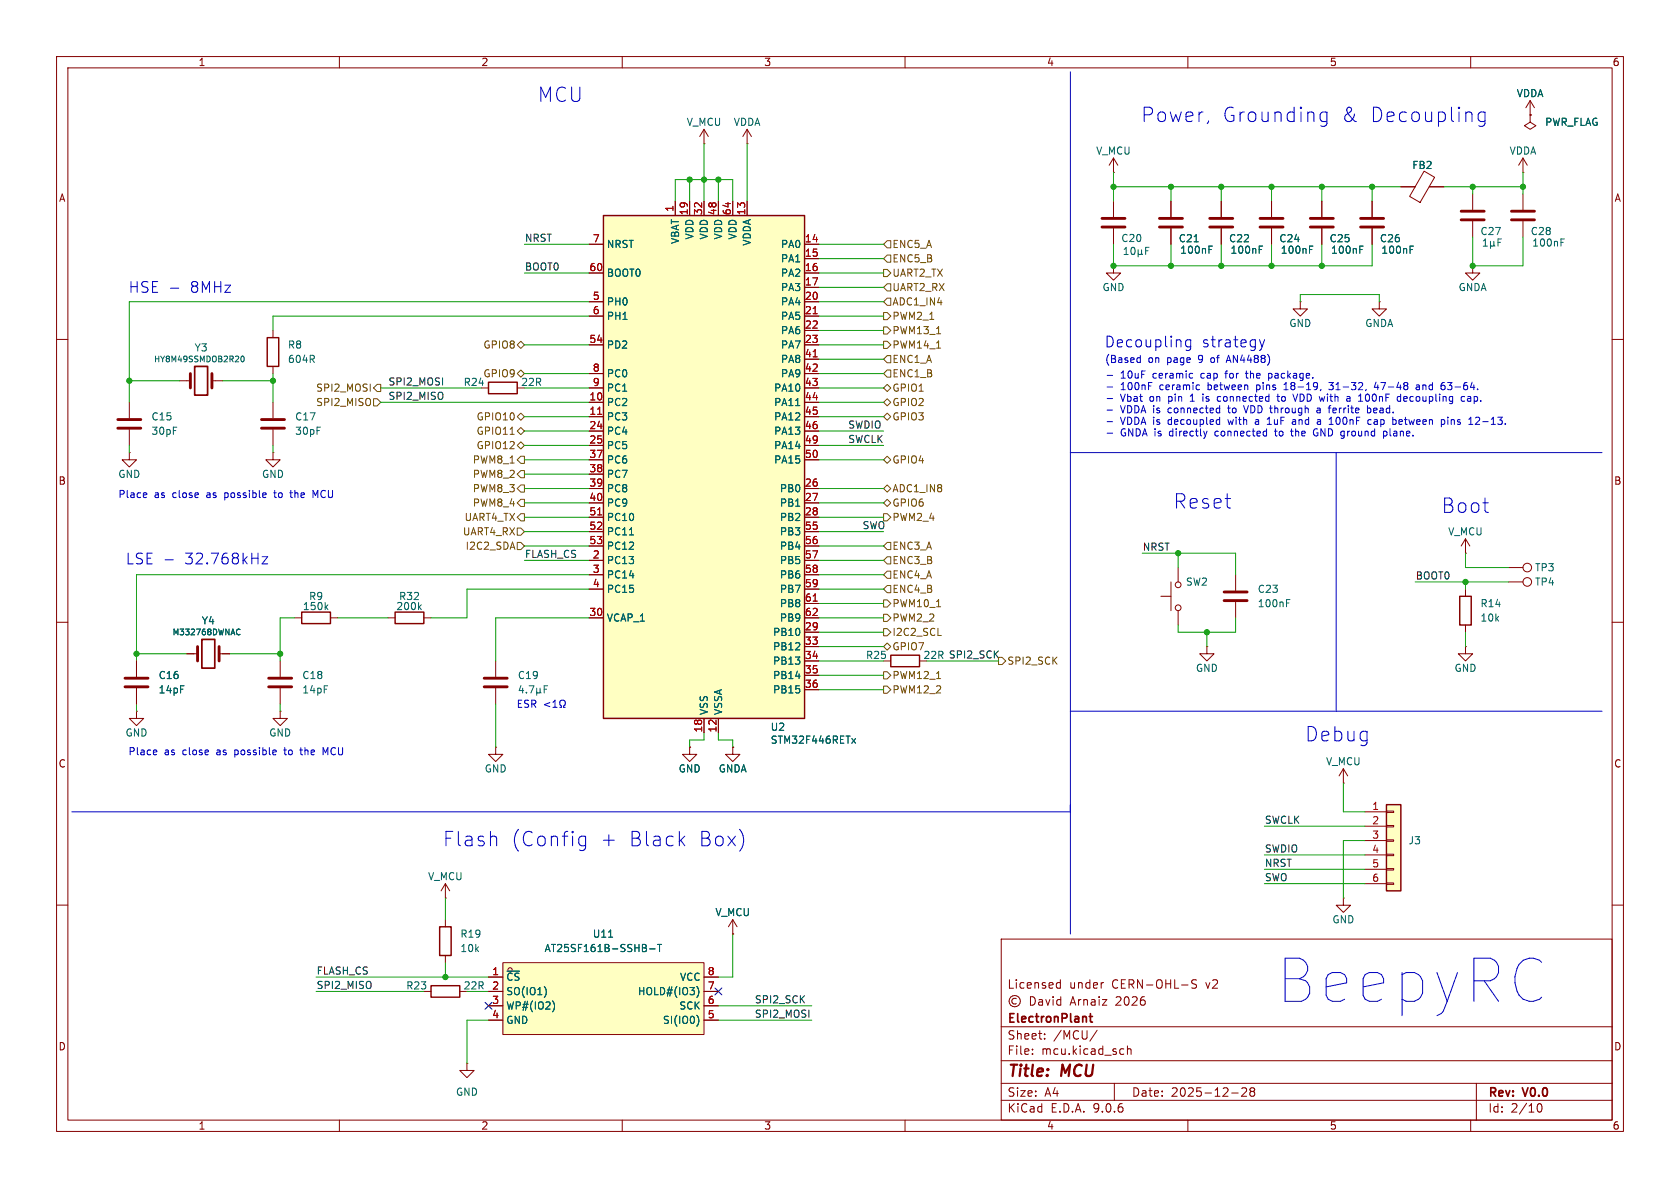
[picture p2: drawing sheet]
<svg xmlns="http://www.w3.org/2000/svg" width="297mm" height="210mm" viewBox="0 0 297 210" stroke-linecap="round" stroke-linejoin="round" font-family="sans-serif">
<g fill="none" stroke="#840000" stroke-width=".18">
<path d="M10 10h277v190h-277zM12 12h273v186h-273zM60 10v2M110 10v2M160 10v2M210 10v2M260 10v2M270.5 20.3v1.3l1 .6-1 .7-1-.7 1-.6M270.5 20.3h.1M10 60h2M285 60h2M10 110h2"/>
<path d="M24.1 116.8v2.8M33 115.6h1.9M38.7 115.6h1.9M49.5 116.8v2.8M205.2 105.4h1.8M207 102.9v5.1M208.3 100.3v2.6M208.3 108v2.5M213.4 114.3v1.3h1.2l-1.2 1.2-1.3-1.2h1.3M213.4 114.3h.1M218.4 101.6v2.8M218.4 106.4v2.8"/>
<path d="M259.1 104.1v1.3M259.1 110.5v1.3M285 110h2M24.1 125.7v1.3h1.3l-1.3 1.3-1.2-1.3h1.2M24.1 125.7h.1M24.1 121.7v2.8M49.5 121.7v2.8M10 160h2M177 166h108v32h-108zM179.7 176.6a.52 .52 0 0 0-.8 .4 .52 .52 0 0 0 .8 .4M182.2 176.2a.76 .76 0 0 1 .8 .7 .76 .76 0 0 1-.8 .8zM183.7 176.8h.5l.1 .9"/>
<path d="M184.3 177.1h-.5a.29 .29 0 0 0-.2 .3 .29 .29 0 0 0 .2 .3l.5-.1M184.9 176.7l.3 1 .4-1M186.2 176.2v.1M186.2 176.7v1M186.9 174.6h.6M186.9 173.8h.6M187.5 173.2v1.5M187.5 176.8l-.4-.1-.3 .3v.4l.2 .2h.5M187.5 176.2v1.5M195 173.7h.1M211.5 173.3l-.5-.1-.3 .1v.5l.7 .3 .1 .3-.3 .3-.5-.1M285 160h2"/>
<path d="M60 198v2M110 198v2M160 198v2M177 194.5h108M177 191.5h108M177 187.5h108M177 181.5h108M182.5 186.3v.1M182.5 185.5v.1M184.7 183.6v.1M184.7 182.8v.1M194 182.1l-1.3 2"/>
<path d="M197 191.5v3M198.2 185.4l.5 .1M198.7 186.3l-.5 .1M199.3 185.5l.2-.1 .4 .1 .1 .9M199.3 184.9v1.5M210 198v2M217.7 193.2h1.2M219.5 192.4l.6-.1 .2 .1 .1 .3-.9 1.1h.9M221.2 192.9l-.2-.2 .2-.4 .5 .1 .1 .2-.3 .3M221.2 192.9l-.2 .3v.5l.2 .1 .5-.1 .1-.2-.1-.4-.2-.2M221.2 192.9h.3M260 198v2"/>
<path d="M261 191.5v6.5M271.7 195.7l.2-.5 .2-.1a.81 .81 0 0 1 .6 .6 .81 .81 0 0 1-.3 .8h-.4l-.3-.5"/>
<circle cx="208.3" cy="107.4" r=".51"/>
<circle cx="208.3" cy="103.4" r=".51"/>
<circle cx="179.4" cy="177" r="1"/>
</g>
<path d="M35.7 113h2.3v5.1h-2.3zM192.6 179.7h.5M192.8 179.2v1.3l.3 .2" fill="none" stroke="#840000" stroke-width=".3"/>
<path d="M258.1 105.4h2v5.1h-2z" fill="none" stroke="#840000" stroke-width=".25"/>
<path d="M22.1 119.9h4.1M34.9 114.3v2.5M38.7 114.3v2.5M47.5 119.9h4.1M216.4 104.6h4.1M216.4 106.2h4.1M22.1 121.4h4.1M47.5 121.4h4.1" fill="none" stroke="#840000" stroke-width=".51"/>
<path d="M42 111.3h.4M42.4 112.1l-.4 .1M227.4 106.6h.5M227.4 106h.6" fill="none" stroke="#006464" stroke-width=".18"/>
<path d="M245.1 142.2h2.5v15.3h-2.5z" fill="#ffffc2"/>
<path d="M245.1 142.2h2.5v15.3h-2.5zM76.2 174.2h5.1v2.1h-5.1zM77.7 163.8h2.1v5.1h-2.1z" fill="none" stroke="#840000" stroke-width=".25"/>
<g fill="none" stroke="#840000" stroke-width=".18">
<path d="M124.5 25.4h.1M124.5 22.9l-.8 1.2M124.5 22.9l.7 1.2M124.5 22.9v2.5M259.1 114.3v1.3h1.2l-1.2 1.2-1.3-1.2h1.3M259.1 114.3h.1M266.7 102.9h2.5M266.7 100.3h2.5M237.5 138.4h.1M237.5 135.9l-.8 1.3M237.5 135.9l.8 1.3M237.5 135.9v2.5"/>
<path d="M78.7 158.8h.1M78.7 156.2l-.7 1.3M78.7 156.2l.8 1.3M78.7 156.2v2.6M241.3 143.5h3.8M241.3 146.1h3.8M241.3 148.6h3.8M241.3 151.1h3.8M241.3 153.7h3.8M241.3 156.2h3.8M245.1 143.4h1.3v.2h-1.3zM245.1 145.9h1.3v.3h-1.3z"/>
<path d="M245.1 148.5h1.3v.2h-1.3zM245.1 151h1.3v.3h-1.3zM245.1 153.5h1.3v.3h-1.3zM245.1 156.1h1.3v.2h-1.3zM74.9 175.3h1.3M78.7 162.6v1.2M78.7 168.9v1.3M81.3 175.3h1.2M82.5 188v1.2h1.3l-1.3 1.3-1.2-1.3h1.2M82.5 188h.1"/>
<circle cx="270" cy="100.3" r=".76"/>
<circle cx="270" cy="102.9" r=".76"/>
</g>
<path d="M88.9 170.2h35.6v12.7h-35.6z" fill="#ffffc2"/>
<g fill="none" stroke="#840000" stroke-width=".18">
<path d="M270.5 17.8l-.8 1.3M270.5 17.8l.8 1.3M270.5 17.8v2.5M132.1 25.4h.1M132.1 22.9l-.8 1.2M132.1 22.9l.7 1.2M132.1 22.9v2.5M270.5 20.3h.1M52.1 109.2h1.2M58.4 109.2h1.3M68.6 109.2h1.2M74.9 109.2h1.3"/>
<path d="M87.6 116.8v2.8M156.2 116.8h1.3M162.6 116.8h1.2M87.6 132.1v1.3h1.3l-1.3 1.2-1.2-1.2h1.2M87.6 132.1h.1M87.6 121.7v2.8M121.9 132.1v1.3h1.3l-1.3 1.2-1.3-1.2h1.3M121.9 132.1h.1M129.5 132.1v1.3h1.3l-1.3 1.2-1.2-1.2h1.2M129.5 132.1h.1M237.5 158.8v1.2h1.3l-1.3 1.3-1.3-1.3h1.3M237.5 158.8h.1"/>
<path d="M86.4 172.7h2.5M86.4 175.3h2.5M86.4 177.8h2.5M88.9 170.2h35.6v12.7h-35.6zM124.5 172.7h2.5M124.5 175.3h2.5M124.5 177.8h2.5M129.5 165.1h.1M129.5 162.6l-.7 1.2M129.5 162.6l.8 1.2M129.5 162.6v2.5M86.4 180.3h2.5"/>
<path d="M124.5 180.3h2.5"/>
<circle cx="90.2" cy="171.5" r=".38"/>
</g>
<g fill="none" stroke="#006464" stroke-width=".18">
<path d="M57.6 107.3l.4 .5M58 106.9l-.5 .5M74.1 107.3l.4 .5M74.5 106.9l-.5 .5M92.1 121.2l-.3 .9h.8M92.4 121.7v.8M93.1 122.4v.1M93.5 121.2h.9l-.6 1.3M94.9 121.7v1.2M94.9 122.3l.2 .2h.2l.2-.2M95.5 122.3l.2 .2M95.5 121.7v.6"/>
<path d="M96.2 121.8h.4M96.8 121.2h-.6v1.3M96.5 174.8l.1 .4-.1 .8M97.7 177a1.49 1.49 0 0 1 0 1.8M107.6 165.7h.7M114.8 167.7h1M116.2 166.9h.8M116.6 166.9v1.3M123.2 174.4a1.46 1.46 0 0 1 0 1.9M123.2 179.5a1.49 1.49 0 0 1 0 1.8"/>
</g>
<path d="M53.3 108.2h5.1v2h-5.1zM69.8 108.2h5.1v2h-5.1zM157.5 115.8h5.1v2.1h-5.1z" fill="none" stroke="#840000" stroke-width=".25"/>
<path d="M85.6 119.9h4.1M85.6 121.4h4.1" fill="none" stroke="#840000" stroke-width=".51"/>
<path d="M106.7 38.1h35.5v88.9h-35.5z" fill="#ffffc2"/>
<path d="M106.7 38.1h35.5v88.9h-35.5zM47.2 59.7h2.1v5.1h-2.1zM86.4 67.6h5v2h-5z" fill="none" stroke="#840000" stroke-width=".25"/>
<g fill="none" stroke="#840000" stroke-width=".18">
<path d="M119.4 35.6v2.5M121.9 35.6v2.5M124.5 35.6v2.5M127 35.6v2.5M129.5 35.6v2.5M132.1 35.6v2.5M196.8 30.5h.1M196.8 27.9v2.6M196.8 35.6v2.8M196.8 27.9l-.7 1.3M196.8 27.9l.8 1.3M207 35.6v2.8"/>
<path d="M215.9 35.6v2.8M224.8 35.6v2.8M233.7 35.6v2.8M242.6 35.6v2.8M247.6 33h2.6M251.8 30.3l1.8 1-2.5 4.5-1.9-1.1zM252.7 33h2.6M260.3 34.3v2.8M260.3 39.1v2.8M269.2 30.5h.1M269.2 27.9v2.6M269.2 34.3v2.8"/>
<path d="M269.2 39.1v2.8M269.2 27.9l-.7 1.3M269.2 27.9l.8 1.3M270.5 20.3h.1M48.3 58.4v1.3M104.1 43.2h2.6M104.1 48.3h2.6M104.1 53.3h2.6M104.1 55.9h2.6M142.2 43.2h2.6M142.2 48.3h2.6M142.2 53.3h2.6"/>
<path d="M142.2 55.9h2.6M142.2 45.7h2.6M142.2 50.8h2.6M142.2 58.4h2.6M196.8 47v1.3h1.3l-1.3 1.2-1.2-1.2h1.2M196.8 47h.1M196.8 40.4v2.8M207 40.4v2.8M215.9 40.4v2.8M224.8 40.4v2.8M229.9 53.3v1.3h1.2l-1.2 1.3-1.3-1.3h1.3M229.9 53.3h.1"/>
<path d="M233.7 40.4v2.8M242.6 40.4v2.8M243.8 53.3v1.3h1.3l-1.3 1.3-1.2-1.3h1.2M243.8 53.3h.1M260.3 47v1.3h1.3l-1.3 1.2-1.2-1.2h1.2M260.3 47h.1M22.9 71.1v2.8M22.9 75.9v2.8M31.7 67.3h2M37.5 67.3h1.9M48.3 64.8v1.2M48.3 71.1v2.8"/>
<path d="M48.3 75.9v2.8M85.1 68.6h1.3M91.4 68.6h1.3M104.1 61h2.6M104.1 66h2.6M104.1 68.6h2.6M104.1 71.1h2.6M104.1 73.7h2.6M104.1 76.2h2.6M104.1 78.7h2.6M142.2 61h2.6M142.2 66h2.6"/>
<path d="M142.2 68.6h2.6M142.2 71.1h2.6M142.2 73.7h2.6M142.2 76.2h2.6M142.2 78.7h2.6M142.2 63.5h2.6M22.9 80v1.3h1.2l-1.2 1.3-1.3-1.3h1.3M22.9 80h.1M48.3 80v1.3h1.2l-1.2 1.3-1.3-1.3h1.3M48.3 80h.1M104.1 81.3h2.6M104.1 83.8h2.6"/>
<path d="M104.1 86.4h2.6M104.1 88.9h2.6M104.1 91.4h2.6M104.1 94h2.6M104.1 96.5h2.6M104.1 99.1h2.6M142.2 81.3h2.6M142.2 86.4h2.6M142.2 88.9h2.6M142.2 91.4h2.6M142.2 94h2.6M142.2 96.5h2.6"/>
<path d="M142.2 99.1h2.6M259.1 97.8h.1M259.1 95.3l-.8 1.2M259.1 95.3l.7 1.2M259.1 95.3v2.5M24.1 116.8v2.8M33 115.6h1.3M39.4 115.6h1.2M104.1 101.6h2.6M104.1 104.1h2.6M104.1 109.2h2.6M142.2 101.6h2.6"/>
<path d="M142.2 104.1h2.6M142.2 109.2h2.6M142.2 106.7h2.6M142.2 111.8h2.6M142.2 114.3h2.6M142.2 116.8h2.6M142.2 119.4h2.6M24.1 121.7v2.8M49.5 125.7v1.3h1.3l-1.3 1.3-1.2-1.3h1.2M49.5 125.7h.1M121.9 132.1h.1M124.5 127v2.5"/>
<path d="M127 127v2.5M129.5 132.1h.1M142.2 121.9h2.6M86.4 172.7h2.5M86.4 175.3h2.5M86.4 177.8h2.5M124.5 172.7h2.5M124.5 175.3h2.5M124.5 177.8h2.5M129.5 165.1h.1M86.4 180.3h2.5M124.5 180.3h2.5"/>
</g>
<path d="M143.8 55.5h.7M105.7 73.2h.7M143.8 63.1h.7M105.7 91h.7M143.8 106.3h.7" fill="none" stroke="#a90000" stroke-width=".18"/>
<g fill="none" stroke="#006464" stroke-width=".18">
<path d="M198.7 45h.8M198.7 44.1l.4-.4v1.3M200.1 43.8l.1-.1a.68 .68 0 0 1 .5 .7 .68 .68 0 0 1-.5 .6l-.1-.1-.2-.4zM201.2 44.8l.2 .2h.2l.2-.2M201.2 44.1v1.3M201.8 44.8l.2 .2M201.8 44.1v.7M202.5 44.3h.5M203.1 43.7h-.6v1.3M211.1 42.7h.7M213.7 43.5h.6M213.7 44.1h.4"/>
<path d="M222.6 43.5h.6M222.6 44.1h.4M231.5 43.5h.6M231.5 44.1h.4M240.4 43.5h.6M240.4 44.1h.4M249.3 43.5h.6M249.3 44.1h.4M262.2 43.5h.8M262.2 42.6l.4-.4v1.3M263.5 43.3l.2 .2h.2l.2-.2M263.5 42.7v1.2"/>
<path d="M264.1 43.3l.2 .2M264.1 42.7v.6M264.8 42.8h.5M264.8 42.2v1.3M276 42.8h.4M276 42.2h.6M42.7 63l.1-.1a.54 .54 0 0 1 .4 .6 .54 .54 0 0 1-.4 .5l-.2-.4zM140.7 71.7h.7M111.3 94.6h.7M42 111.3h.4M42.4 112.1l-.4 .1M150.6 130.5l.7 .9"/>
<path d="M151.3 130.5l-.7 .9M96.5 174.8l.1 .4-.1 .8M97.7 177a1.49 1.49 0 0 1 0 1.8M107.6 165.7h.7M114.8 167.7h1M116.2 166.9h.8M116.6 166.9v1.3M123.2 174.4a1.46 1.46 0 0 1 0 1.9M123.2 179.5a1.49 1.49 0 0 1 0 1.8"/>
</g>
<g fill="none" stroke="#840000" stroke-width=".51">
<path d="M194.8 38.6h4.1M205 38.6h4M213.9 38.6h4M222.8 38.6h4M231.6 38.6h4.1M240.5 38.6h4.1M258.3 37.3h4.1M258.3 38.9h4.1M267.2 37.3h4.1M267.2 38.9h4.1M194.8 40.1h4.1M205 40.1h4"/>
<path d="M213.9 40.1h4M222.8 40.1h4M231.6 40.1h4.1M240.5 40.1h4.1M20.8 74.2h4.1M20.8 75.7h4.1M33.7 66v2.6M37.5 66v2.6M46.2 74.2h4.1M46.2 75.7h4.1"/>
</g>
<path d="M34.4 64.8h2.3v5.1h-2.3z" fill="none" stroke="#840000" stroke-width=".3"/>
<g fill="none" stroke="#725600" stroke-width=".18">
<path d="M156.2 55.2h.6l.7 .7-.7 .6h-.6zM156.2 57.8h.6l.7 .6-.7 .7h-.6zM156.2 47.6h.6l.7 .7-.7 .6h-.6zM156.8 50.2h.7v1.2h-.7l-.6-.6zM156.8 52.7h.7v1.3h-.7l-.6-.7zM156.8 42.5h.7v1.3h-.7l-.6-.6zM156.8 45.1h.7v1.3h-.7l-.6-.7zM165.6 59h.7M66 70.5h.7l.6 .6-.6 .7h-.7zM66.7 67.9h.6v1.3h-.6l-.7-.6zM90.2 76.8h.7M91.4 66l.7-.6 .6 .6-.6 .7z"/>
<path d="M91.4 73.7l.7-.7 .6 .7-.6 .6zM91.4 76.2l.7-.6 .6 .6-.6 .6zM91.4 78.7l.7-.6 .6 .6-.6 .7zM91.4 61l.7-.7 .6 .7-.6 .6zM156.2 68.6l.6-.7 .7 .7-.7 .6zM156.2 60.3h.6l.7 .7-.7 .6h-.6zM156.2 71.1l.6-.6 .7 .6-.7 .7zM156.2 73.7l.6-.7 .7 .7-.7 .6zM156.8 65.4h.7v1.3h-.7l-.6-.7zM156.8 62.9h.7v1.2h-.7l-.6-.6zM165.6 61.5h.7M91.4 93.3h.7l.6 .7-.6 .6h-.7z"/>
<path d="M91.4 95.9h.7l.6 .6-.6 .7h-.7zM91.4 86.4l.7-.7h.6v1.3h-.6zM92.1 90.8h.6v1.3h-.6l-.7-.7zM92.1 88.3h.6v1.2h-.6l-.7-.6zM92.1 80.6h.6v1.3h-.6l-.7-.6zM92.1 83.2h.6v1.3h-.6l-.7-.7zM156.2 88.9l.6-.6 .7 .6-.7 .6zM156.2 90.8h.6l.7 .6-.7 .7h-.6zM156.2 86.4l.6-.7 .7 .7-.7 .6zM156.2 81.3l.6-.7 .7 .7-.7 .6zM156.8 98.4h.7v1.3h-.7l-.6-.6zM156.8 95.9h.7v1.3h-.7l-.6-.7z"/>
<path d="M156.2 108.6h.6l.7 .6-.7 .7h-.6zM156.2 114.3l.6-.6 .7 .6-.7 .6zM156.2 118.7h.6l.7 .7-.7 .6h-.6zM156.2 111.1h.6l.7 .7-.7 .6h-.6zM156.2 106h.6l.7 .7-.7 .6h-.6zM156.8 101h.7v1.2h-.7l-.6-.6zM156.8 103.5h.7v1.3h-.7l-.6-.7zM165.6 120h.7M165.6 107.3h.7M165.8 112.3h.6M176.5 116.2h.7l.6 .6-.6 .7h-.7zM156.2 121.3h.6l.7 .6-.7 .7h-.6z"/>
</g>
<g fill="none" stroke="#0000c2" stroke-width=".18">
<path d="M189.2 12.7v152.4M234.6 19.8v2.1a.69 .69 0 0 1-1.1 .3M234.6 19.9l-.7-.1-.4 .2M262.5 19.8v2.1a.69 .69 0 0 1-1.1 .3M262.5 19.9l-.7-.1-.5 .5v.7l.3 .4 .2 .1 .7-.1M213.7 21.4l-.2 .3M233.5 21.2l.4 .3 .7-.1M30.1 51h1.5M195.7 66.4h1M195.7 68.4h1M195.7 70.5h1M195.7 72.5h1"/>
<path d="M195.7 74.5h1M195.7 76.6h1M201.2 63.2l.4 .1M201.6 62.8v1.3M201.6 64l-.4 .1M210.4 70.9h.7M210.5 66l.3 .1M210.5 60.1v1.5a.52 .52 0 0 1-.8 .3M210.5 60.2l-.5-.1-.4 .3v.6l.2 .2 .2 .1 .5-.1M210.5 70h-.1M210.8 66.8h-.3M211.7 68l.4 .1"/>
<path d="M212.1 68.8l-.4 .1M212.7 69.7v.1M212.7 70.1v.8M213.4 76.2l-.3 .9M215.3 74.2h.3M215.3 72.1l.3 .1M215.6 73.8v1.2M215.6 75h-.3M215.6 71.7v1.3M215.6 72.9l-.3 .1M215.7 70.1h-.4l-.1 .2 .1 .5 .4 .1M216.9 63.7h.6"/>
<path d="M217.2 62.8l-.4 1.3M219.9 71.7l.4 1.3M220.2 66h.4M220.3 65.6l.1 1.2M222.1 74.5l-.2 .2 .2 .3M222.7 60.1l.4 1.2M223.1 61.3l-.2 .5-.2 .2M223.6 60.1l-.5 1.2M224 75h.8M224.3 66.8h.3M224.3 66v1.3M224.4 73.8v1.2"/>
<path d="M224.6 66l-.3 .1M225.3 76.2h.5M225.5 75.8v1.2M225.9 69.7v1.1l.3 .1M227 68.9h.7M228.1 76.2h.5M228.3 75.8v1.1l.3 .2M228.5 75h.6M228.6 69.7l.4 1.2 .4-1.2M229.1 74.5l-.6 .1M232.4 75.9a.63 .63 0 0 0-.2 .7 .63 .63 0 0 0 .7 .4M232.7 76.5h.3"/>
<path d="M232.9 72.2h.4M232.9 75h.6M232.9 74.2h.5l.1 .8M233.4 72.4l-.4 .1-.2 .2 .2 .3 .4-.1M233.5 74.5l-.6 .1M233.5 68.8l-.1 .3M234.9 68.8l.6 .1M234.9 67.6h.8l-.4 .5h.2M235 75h.7M238.2 70.1h.4l.1 .8M238.7 70.4l-.5 .1M238.7 70.9h-.5"/>
<path d="M241.5 68.8l-.1 .3M241.7 69.7a.79 .79 0 0 0 0 1.2M241.8 72.2l.3-.1 .3 .3-.2 .5h-.4M241.8 71.7v1.3M241.9 75h.5M241.9 74.2h.5M243 74.6v.4M243.3 67.6l-.3 .9h.7M244.6 76.2v1.3M245.1 76.3l.1 .2-.1 .4-.1 .2-.4-.1M247.7 74.2h-.2l-.2 .2 .1 .6h.3M247.9 74.5l-.6 .1"/>
<path d="M248.6 70.1h-.3l-.1 .2v.6h.4M248.8 70.4l-.6 .1M250.4 68.1h.5v.8M250.9 68.3l-.4 .1-.2 .2 .2 .3 .4-.1M255 68.1h.2l.3 .2-.1 .5-.4 .1M255.2 74.2l.2 .2v.4l-.2 .2M255.4 67.6l-.4 .1M256 73.8v.1M256 74.2v.8M258.9 70.1h-.3l-.3 .2 .1 .6h.5M259.5 70.1h.5v.8M260 70.4l-.4 .1-.2 .1 .2 .3h.4"/>
<path d="M260.9 73.9l.1-.1 .5 .1M261.5 74.3l-.7 .7h.8M25.8 87.1l.1 .3-.6 .1M25.9 87.9l-.1 .1M29.2 99h1.4M46.3 98.4h1l-1 1.3h1M48.4 87.1h.5M48.6 86.7v1.2M51.2 87.1h.5M51.4 86.7v1.1l.3 .2M56.2 86.7l-.4 .9-.5-.9v1.3M189.2 80h94"/>
<path d="M236.2 80v45.7M27.5 132.6l.2 .3-.6 .1M27.7 133.4h-.2M50.2 132.6h.4M50.3 132.2l.1 1.2M53 132.6h.5M53.2 132.2v1l.3 .2M58 132.2l-.5 .9-.4-.9v1.2M91.6 124.4h.5M92.3 123.8h-.7v1.2h.7M93.5 123.8h-.5l-.2 .1v.4l.5 .2 .2 .3-.3 .2h-.5M94 124.4h.6l.1-.2v-.3l-.7-.1v1.2"/>
<path d="M94.3 124.4l.4 .6M97.2 124.2l-1 .4 1 .3M97.8 125h.7M97.8 124.1l.3-.3v1.2M99 125h.3v-.2a.54 .54 0 0 1-.3-.7 .54 .54 0 0 1 .7-.3 .58 .58 0 0 1-.1 1v.2h.3M189.2 125.7h94M12.7 143.5h176.5M102.6 149.4l.2 .1 .7-.1M102.6 147.9l.2-.1 .7 .1M103.5 147.8v2.1a.69 .69 0 0 1-.8 .5M120.3 148.5l.8 1M121.1 147.8l-1 1"/>
</g>
<g fill="none" stroke="#009600" stroke-width=".18">
<path d="M119.4 35.6v-3.8h10.1v3.8M121.9 31.8v3.8M124.5 25.4v10.2M127 31.8v3.8M132.1 25.4v10.2M196.8 33h50.8M196.8 30.5v5.1M207 33v2.6M215.9 33v2.6M224.8 33v2.6M233.7 33v2.6M242.6 33v2.6"/>
<path d="M255.3 33h13.9M260.3 33v1.3M269.2 30.5v3.8M92.7 43.2h11.4M92.7 48.3h11.4M104.1 55.9h-55.8v2.5M104.1 53.3h-81.2v17.8M144.8 53.3h11.4M144.8 55.9h11.4M144.8 43.2h11.4M144.8 48.3h11.4M144.8 50.8h11.4"/>
<path d="M144.8 45.7h11.4M144.8 58.4h11.4M196.8 43.2v3.8h45.8v-3.8M207 43.2v3.8M215.9 43.2v3.8M224.8 43.2v3.8M229.9 53.3v-1.2h13.9v1.2M233.7 43.2v3.8M260.3 41.9v5.1h8.9v-5.1M22.9 67.3h8.8M22.9 78.7v1.3M39.4 67.3h8.9"/>
<path d="M48.3 66v5.1M48.3 78.7v1.3M67.3 71.1h36.8M67.3 68.6h17.8M92.7 68.6h11.4M92.7 61h11.4M92.7 66h11.4M92.7 76.2h11.4M92.7 78.7h11.4M92.7 73.7h11.4M144.8 71.1h11.4M144.8 68.6h11.4"/>
<path d="M144.8 61h11.4M144.8 66h11.4M144.8 63.5h11.4M144.8 76.2h11.4M144.8 78.7h11.4M144.8 73.7h11.4M92.7 91.4h11.4M92.7 86.4h11.4M92.7 81.3h11.4M92.7 88.9h11.4M92.7 99.1h11.4M92.7 94h11.4"/>
<path d="M92.7 96.5h11.4M92.7 83.8h11.4M144.8 91.4h11.4M144.8 86.4h11.4M144.8 81.3h11.4M144.8 88.9h11.4M144.8 99.1h11.4M144.8 94h11.4M144.8 96.5h11.4M201.9 97.8h16.5v3.8M208.3 97.8v2.5M259.1 97.8v2.5h7.6"/>
<path d="M24.1 115.6h8.9M40.6 115.6h8.9M52.1 109.2h-2.6v7.6M59.7 109.2h8.9M104.1 101.6h-80v15.2M104.1 104.1h-21.6v5.1h-6.3M104.1 109.2h-16.5v7.6M144.8 111.8h11.4M144.8 101.6h11.4M144.8 116.8h11.4M144.8 109.2h11.4M144.8 106.7h11.4"/>
<path d="M144.8 114.3h11.4M144.8 119.4h11.4M144.8 104.1h11.4M163.8 116.8h12.7M213.4 111.8v2.5M218.4 109.2v2.6h-10.1v-1.3M250.2 102.9h16.5M259.1 102.9v1.2M259.1 111.8v2.5M24.1 124.5v1.2M49.5 124.5v1.2M87.6 124.5v7.6"/>
<path d="M124.5 129.5v1.3h-2.6v1.3M127 129.5v1.3h2.5v1.3M144.8 121.9h11.4M237.5 138.4v5.1h3.8M78.7 158.8v3.8M223.5 151.1h17.8M223.5 153.7h17.8M223.5 156.2h17.8M223.5 146.1h17.8M241.3 148.6h-3.8v10.2M55.9 172.7h30.5M55.9 175.3h19"/>
<path d="M78.7 170.2v2.5M82.5 175.3h3.9M127 177.8h16.5M129.5 165.1v7.6h-2.5M86.4 180.3h-3.9v7.7M127 180.3h16.5"/>
</g>
<path d="M85.8 177.2l1.2 1.2M87 177.2l-1.2 1.2M126.4 174.7l1.2 1.2M127.6 174.7l-1.2 1.2" fill="none" stroke="#000084" stroke-width=".18"/>
<g fill="#009600" stroke="#009600" stroke-width=".18">
<circle cx="22.9" cy="67.3" r=".46"/>
<circle cx="48.3" cy="67.3" r=".46"/>
<circle cx="49.5" cy="115.6" r=".46"/>
<circle cx="24.1" cy="115.6" r=".46"/>
<circle cx="78.7" cy="172.7" r=".46"/>
<circle cx="121.9" cy="31.8" r=".46"/>
<circle cx="127" cy="31.8" r=".46"/>
<circle cx="124.5" cy="31.8" r=".46"/>
<circle cx="213.4" cy="111.8" r=".46"/>
<circle cx="269.2" cy="33" r=".46"/>
<circle cx="260.3" cy="33" r=".46"/>
<circle cx="242.6" cy="33" r=".46"/>
<circle cx="260.3" cy="47" r=".46"/>
<circle cx="233.7" cy="33" r=".46"/>
<circle cx="215.9" cy="33" r=".46"/>
<circle cx="224.8" cy="33" r=".46"/>
<circle cx="224.8" cy="47" r=".46"/>
<circle cx="233.7" cy="47" r=".46"/>
<circle cx="207" cy="33" r=".46"/>
<circle cx="196.8" cy="33" r=".46"/>
<circle cx="207" cy="47" r=".46"/>
<circle cx="196.8" cy="47" r=".46"/>
<circle cx="215.9" cy="47" r=".46"/>
<circle cx="208.3" cy="97.8" r=".46"/>
<circle cx="259.1" cy="102.9" r=".46"/>
</g>
<text font-size="10.6" fill="#0000c2" x="225.9" y="177.5">BeepyRC</text>
<g font-size="3.5" fill="#0000c2">
<text x="95" y="18.3">MCU</text>
<text x="201.7" y="21.8">Power,</text>
<text x="216.1" y="21.8">Grounding</text>
<text x="237.1" y="21.8">&amp;</text>
<text x="242.1" y="21.8">Decoupling</text>
<text x="207.4" y="90.1">Reset</text>
<text x="254.8" y="90.9">Boot</text>
<text x="230.7" y="131.3">Debug</text>
<text x="78.3" y="149.8">Flash</text>
<text x="90.3" y="149.8">(Config</text>
<text x="106" y="149.8">+</text>
<text x="111" y="149.8">Black</text>
<text x="123.3" y="149.8">Box)</text>
</g>
<g font-size="2.8" fill="#840000">
<text x="178" y="190.9">Title:</text>
<text x="187.7" y="190.9">MCU</text>
</g>
<g font-size="2.7" fill="#0000c2">
<text x="22.6" y="52">HSE -</text>
<text x="33.6" y="52">8MHz</text>
<text x="195.2" y="61.6">Decoupling</text>
<text x="212.4" y="61.6">strategy</text>
<text x="22.1" y="100">LSE -</text>
<text x="32.6" y="100">32.768kHz</text>
</g>
<g font-size="2.1" fill="#840000">
<text x="178" y="175">Licensed</text>
<text x="189" y="175">under</text>
<text x="189.2" y="178">Arnaiz</text>
<text x="196.6" y="175">CERN-OHL-S</text>
<text x="197.4" y="178">2026</text>
<text x="213.3" y="175">v2</text>
<text x="178" y="184">Sheet:</text>
<text x="178" y="181.2">ElectronPlant</text>
<text x="186.2" y="184">/MCU/</text>
<text x="178" y="186.7">File:</text>
<text x="184.1" y="186.7">mcu.kicad_sch</text>
<text x="178" y="196.9">KiCad</text>
<text x="178" y="194.1">Size:</text>
<text x="184.7" y="194.1">A4</text>
<text x="185.7" y="196.9">E.D.A.</text>
<text x="193.3" y="196.9">9.0.6</text>
<text x="200" y="194.1">Date:</text>
<text x="207" y="194.1">2025-12-28</text>
<text x="263" y="194.3">Rev:</text>
<text x="263" y="196.9">Id:</text>
<text x="267.1" y="196.9">2/10</text>
<text x="269.4" y="194.3">V0.0</text>
</g>
<g font-size="1.8" fill="#840000">
<text x="35" y="11.9">1</text>
<text x="85" y="11.9">2</text>
<text x="135" y="11.9">3</text>
<text x="185" y="11.9">4</text>
<text x="235" y="11.9">5</text>
<text x="285" y="11.9">6</text>
<text x="10.3" y="35.9">A</text>
<text x="285.3" y="35.9">A</text>
<text x="10.3" y="85.9">B</text>
<text x="285.3" y="85.9">B</text>
<text x="10.3" y="135.9">C</text>
<text x="285.3" y="135.9">C</text>
<text x="10.3" y="185.9">D</text>
<text x="285.3" y="185.9">D</text>
<text x="35" y="199.9">1</text>
<text x="85" y="199.9">2</text>
<text x="135" y="199.9">3</text>
<text x="185" y="199.9">4</text>
<text x="235" y="199.9">5</text>
<text x="285" y="199.9">6</text>
</g>
<g font-size="1.8" fill="#006464">
<text x="268" y="17.4">VDDA</text>
<text x="121.3" y="22.5">V_MCU</text>
<text x="129.6" y="22.5">VDDA</text>
<text x="273.1" y="22.5">PWR_FLAG</text>
<text x="193.7" y="27.5">V_MCU</text>
<text x="266.8" y="27.5">VDDA</text>
<text x="249.6" y="30.1">FB2</text>
<text x="261.6" y="41.8">C27</text>
<text x="270.5" y="41.8">C28</text>
<text x="107.2" y="44">NRST</text>
<text x="120.2" y="43.2" transform="rotate(-90 120.2 43.2)">VBAT</text>
<text x="122.8" y="42.4" transform="rotate(-90 122.8 42.4)">VDD</text>
<text x="125.3" y="42.4" transform="rotate(-90 125.3 42.4)">VDD</text>
<text x="127.9" y="42.4" transform="rotate(-90 127.9 42.4)">VDD</text>
<text x="130.4" y="42.4" transform="rotate(-90 130.4 42.4)">VDD</text>
<text x="132.9" y="43.5" transform="rotate(-90 132.9 43.5)">VDDA</text>
<text x="138" y="44">PA0</text>
<text x="138" y="46.6">PA1</text>
<text x="198.1" y="43">C20</text>
<text x="208.3" y="43">C21</text>
<text x="208.5" y="45.1">100nF</text>
<text x="217.2" y="43">C22</text>
<text x="217.4" y="45.1">100nF</text>
<text x="226.1" y="43">C24</text>
<text x="226.3" y="45.1">100nF</text>
<text x="235" y="43">C25</text>
<text x="235.2" y="45.1">100nF</text>
<text x="243.8" y="43">C26</text>
<text x="244.1" y="45.1">100nF</text>
<text x="270.8" y="43.8">100nF</text>
<text x="107.2" y="49.1">BOOT0</text>
<text x="138" y="49.1">PA2</text>
<text x="138" y="51.7">PA3</text>
<text x="194.8" y="51.7">GND</text>
<text x="257.8" y="51.7">GNDA</text>
<text x="107.2" y="54.2">PH0</text>
<text x="107.2" y="56.7">PH1</text>
<text x="138" y="54.2">PA4</text>
<text x="138" y="56.7">PA5</text>
<text x="138" y="59.3">PA6</text>
<text x="227.8" y="58">GND</text>
<text x="241.3" y="58">GNDA</text>
<text x="34.3" y="62.3">Y3</text>
<text x="50.8" y="61.8">R8</text>
<text x="50.8" y="64.4">604R</text>
<text x="107.2" y="61.8">PD2</text>
<text x="138" y="61.8">PA7</text>
<text x="138" y="64.4">PA8</text>
<text x="81.9" y="68.4">R24</text>
<text x="92" y="68.4">22R</text>
<text x="107.2" y="66.9">PC0</text>
<text x="107.2" y="69.4">PC1</text>
<text x="107.2" y="72">PC2</text>
<text x="136.8" y="69.4">PA10</text>
<text x="136.8" y="72">PA11</text>
<text x="138" y="66.9">PA9</text>
<text x="26.7" y="74.5">C15</text>
<text x="26.7" y="77.1">30pF</text>
<text x="52.1" y="74.5">C17</text>
<text x="52.1" y="77.1">30pF</text>
<text x="107.2" y="74.5">PC3</text>
<text x="107.2" y="77.1">PC4</text>
<text x="136.8" y="74.5">PA12</text>
<text x="136.8" y="77.1">PA13</text>
<text x="107.2" y="79.6">PC5</text>
<text x="107.2" y="82.1">PC6</text>
<text x="136.8" y="79.6">PA14</text>
<text x="136.8" y="82.1">PA15</text>
<text x="20.8" y="84.7">GND</text>
<text x="46.2" y="84.7">GND</text>
<text x="107.2" y="84.7">PC7</text>
<text x="107.2" y="87.2">PC8</text>
<text x="107.2" y="89.8">PC9</text>
<text x="137.8" y="87.2">PB0</text>
<text x="137.8" y="89.8">PB1</text>
<text x="107.2" y="92.3">PC10</text>
<text x="107.2" y="94.8">PC11</text>
<text x="137.8" y="92.3">PB2</text>
<text x="137.8" y="94.8">PB3</text>
<text x="255.9" y="94.8">V_MCU</text>
<text x="107.2" y="97.4">PC12</text>
<text x="107.2" y="99.9">PC13</text>
<text x="137.8" y="97.4">PB4</text>
<text x="137.8" y="99.9">PB5</text>
<text x="271.3" y="101.2">TP3</text>
<text x="54.5" y="106.3">R9</text>
<text x="70.4" y="106.3">R32</text>
<text x="107.2" y="102.5">PC14</text>
<text x="107.2" y="105">PC15</text>
<text x="137.8" y="102.5">PB6</text>
<text x="137.8" y="105">PB7</text>
<text x="137.8" y="107.5">PB8</text>
<text x="209.6" y="103.7">SW2</text>
<text x="222.3" y="107.5">100nF</text>
<text x="222.3" y="105">C23</text>
<text x="261.6" y="107.5">R14</text>
<text x="271.3" y="103.7">TP4</text>
<text x="35.6" y="110.6">Y4</text>
<text x="53.5" y="108.1">150k</text>
<text x="70" y="108.1">200k</text>
<text x="107.2" y="110.1">VCAP_1</text>
<text x="136.6" y="112.6">PB10</text>
<text x="137.8" y="110.1">PB9</text>
<text x="261.6" y="110.1">10k</text>
<text x="136.6" y="115.2">PB12</text>
<text x="136.6" y="117.7">PB13</text>
<text x="153" y="116.7">R25</text>
<text x="163.2" y="116.7">22R</text>
<text x="211.3" y="119">GND</text>
<text x="257" y="119">GND</text>
<text x="27.9" y="120.2">C16</text>
<text x="27.9" y="122.8">14pF</text>
<text x="53.3" y="120.2">C18</text>
<text x="53.3" y="122.8">14pF</text>
<text x="91.4" y="120.2">C19</text>
<text x="136.6" y="120.2">PB14</text>
<text x="136.6" y="122.8">PB15</text>
<text x="22.1" y="130.4">GND</text>
<text x="47.5" y="130.4">GND</text>
<text x="125.3" y="126.5" transform="rotate(-90 125.3 126.5)">VSS</text>
<text x="127.9" y="126.5" transform="rotate(-90 127.9 126.5)">VSSA</text>
<text x="136.2" y="131.7">STM32F446RETx</text>
<text x="136.2" y="129.4">U2</text>
<text x="85.6" y="136.8">GND</text>
<text x="119.9" y="136.8">GND</text>
<text x="127" y="136.8">GNDA</text>
<text x="234.3" y="135.5">V_MCU</text>
<text x="248.9" y="149.5">J3</text>
<text x="75.6" y="155.8">V_MCU</text>
<text x="81.3" y="166">R19</text>
<text x="104.7" y="166">U11</text>
<text x="126.4" y="162.2">V_MCU</text>
<text x="235.5" y="163.4">GND</text>
<text x="81.3" y="168.5">10k</text>
<text x="89.4" y="173.6">~{CS}</text>
<text x="96.2" y="168.5">AT25SF161B-SSHB-T</text>
<text x="120.1" y="173.6">VCC</text>
<text x="71.7" y="175.1">R23</text>
<text x="81.9" y="175.1">22R</text>
<text x="89.4" y="176.1">SO(IO1)</text>
<text x="89.4" y="178.7">WP#(IO2)</text>
<text x="112.7" y="176.1">HOLD#(IO3)</text>
<text x="120" y="178.7">SCK</text>
<text x="89.4" y="181.2">GND</text>
<text x="117.1" y="181.2">SI(IO0)</text>
<text x="80.5" y="193.9">GND</text>
</g>
<g font-size="1.8" fill="#a90000">
<text x="119.1" y="37.5" transform="rotate(-90 119.1 37.5)">1</text>
<text x="121.7" y="38.1" transform="rotate(-90 121.7 38.1)">19</text>
<text x="124.2" y="38.1" transform="rotate(-90 124.2 38.1)">32</text>
<text x="126.7" y="38.1" transform="rotate(-90 126.7 38.1)">48</text>
<text x="129.3" y="38.1" transform="rotate(-90 129.3 38.1)">64</text>
<text x="131.8" y="38.1" transform="rotate(-90 131.8 38.1)">13</text>
<text x="104.7" y="42.9">7</text>
<text x="142.2" y="42.9">14</text>
<text x="142.2" y="45.5">15</text>
<text x="104.1" y="48">60</text>
<text x="104.7" y="53.1">5</text>
<text x="142.2" y="48">16</text>
<text x="142.2" y="50.5">17</text>
<text x="142.2" y="53.1">20</text>
<text x="104.7" y="55.6">6</text>
<text x="142.2" y="55.6">21</text>
<text x="142.2" y="58.2">22</text>
<text x="104.1" y="60.7">54</text>
<text x="104.7" y="65.8">8</text>
<text x="142.2" y="60.7">23</text>
<text x="142.2" y="63.2">41</text>
<text x="142.2" y="65.8">42</text>
<text x="104.1" y="70.9">10</text>
<text x="104.7" y="68.3">9</text>
<text x="142.2" y="68.3">43</text>
<text x="142.2" y="70.9">44</text>
<text x="104.1" y="73.4">11</text>
<text x="104.1" y="75.9">24</text>
<text x="142.2" y="73.4">45</text>
<text x="142.2" y="75.9">46</text>
<text x="104.1" y="78.5">25</text>
<text x="104.1" y="81">37</text>
<text x="104.1" y="83.6">38</text>
<text x="142.2" y="78.5">49</text>
<text x="142.2" y="81">50</text>
<text x="104.1" y="86.1">39</text>
<text x="104.1" y="88.6">40</text>
<text x="142.2" y="86.1">26</text>
<text x="142.2" y="88.6">27</text>
<text x="104.1" y="91.2">51</text>
<text x="104.1" y="93.7">52</text>
<text x="142.2" y="91.2">28</text>
<text x="142.2" y="93.7">55</text>
<text x="104.1" y="96.3">53</text>
<text x="104.7" y="98.8">2</text>
<text x="104.7" y="101.3">3</text>
<text x="142.2" y="96.3">56</text>
<text x="142.2" y="98.8">57</text>
<text x="142.2" y="101.3">58</text>
<text x="104.7" y="103.9">4</text>
<text x="142.2" y="103.9">59</text>
<text x="142.2" y="106.4">61</text>
<text x="104.1" y="109">30</text>
<text x="142.2" y="109">62</text>
<text x="142.2" y="111.5">29</text>
<text x="142.2" y="114">33</text>
<text x="142.2" y="116.6">34</text>
<text x="142.2" y="119.1">35</text>
<text x="142.2" y="121.7">36</text>
<text x="124.2" y="129.6" transform="rotate(-90 124.2 129.6)">18</text>
<text x="126.7" y="129.6" transform="rotate(-90 126.7 129.6)">12</text>
<text x="242.5" y="143.3">1</text>
<text x="242.5" y="145.8">2</text>
<text x="242.5" y="148.3">3</text>
<text x="242.5" y="150.9">4</text>
<text x="242.5" y="153.4">5</text>
<text x="242.5" y="156">6</text>
<text x="86.9" y="172.5">1</text>
<text x="125" y="172.5">8</text>
<text x="86.9" y="175">2</text>
<text x="86.9" y="177.5">3</text>
<text x="125" y="175">7</text>
<text x="125" y="177.5">6</text>
<text x="86.9" y="180.1">4</text>
<text x="125" y="180.1">5</text>
</g>
<g font-size="1.8" fill="#0f0f0f">
<text x="92.7" y="42.8">NRST</text>
<text x="92.7" y="47.9">BOOT0</text>
<text x="68.6" y="68.2">SPI2_MOSI</text>
<text x="68.6" y="70.8">SPI2_MISO</text>
<text x="149.9" y="75.9">SWDIO</text>
<text x="149.9" y="78.4">SWCLK</text>
<text x="152.4" y="93.6">SWO</text>
<text x="92.7" y="98.7">FLASH_CS</text>
<text x="201.9" y="97.4">NRST</text>
<text x="250.2" y="102.5">BOOT0</text>
<text x="167.6" y="116.5">SPI2_SCK</text>
<text x="223.5" y="145.7">SWCLK</text>
<text x="223.5" y="150.8">SWDIO</text>
<text x="223.5" y="153.3">NRST</text>
<text x="223.5" y="155.9">SWO</text>
<text x="55.9" y="172.4">FLASH_CS</text>
<text x="55.9" y="174.9">SPI2_MISO</text>
<text x="133.3" y="177.5">SPI2_SCK</text>
<text x="133.3" y="180">SPI2_MOSI</text>
</g>
<g font-size="1.8" fill="#725600">
<text x="157.7" y="44">ENC5_A</text>
<text x="157.7" y="46.6">ENC5_B</text>
<text x="157.7" y="51.7">UART2_RX</text>
<text x="157.7" y="49.1">UART2_TX</text>
<text x="157.7" y="56.7">PWM2_1</text>
<text x="157.7" y="59.3">PWM13_1</text>
<text x="157.7" y="54.2">ADC1_IN4</text>
<text x="85.4" y="61.8">GPIO8</text>
<text x="157.7" y="61.8">PWM14_1</text>
<text x="157.7" y="64.4">ENC1_A</text>
<text x="55.8" y="72">SPI2_MISO</text>
<text x="55.8" y="69.4">SPI2_MOSI</text>
<text x="85.4" y="66.9">GPIO9</text>
<text x="157.7" y="69.4">GPIO1</text>
<text x="157.7" y="66.9">ENC1_B</text>
<text x="157.7" y="72">GPIO2</text>
<text x="84.2" y="74.5">GPIO10</text>
<text x="84.2" y="77.1">GPIO11</text>
<text x="157.7" y="74.5">GPIO3</text>
<text x="83.5" y="82.1">PWM8_1</text>
<text x="84.2" y="79.6">GPIO12</text>
<text x="157.7" y="82.1">GPIO4</text>
<text x="83.5" y="89.8">PWM8_4</text>
<text x="83.5" y="87.2">PWM8_3</text>
<text x="83.5" y="84.7">PWM8_2</text>
<text x="157.7" y="89.8">GPIO6</text>
<text x="157.7" y="87.2">ADC1_IN8</text>
<text x="81.7" y="94.8">UART4_RX</text>
<text x="82" y="92.3">UART4_TX</text>
<text x="157.7" y="92.3">PWM2_4</text>
<text x="82.2" y="97.4">I2C2_SDA</text>
<text x="157.7" y="99.9">ENC3_B</text>
<text x="157.7" y="97.4">ENC3_A</text>
<text x="157.7" y="102.5">ENC4_A</text>
<text x="157.7" y="105">ENC4_B</text>
<text x="157.7" y="107.5">PWM10_1</text>
<text x="157.7" y="110.1">PWM2_2</text>
<text x="157.7" y="112.6">I2C2_SCL</text>
<text x="157.7" y="115.2">GPIO7</text>
<text x="178" y="117.7">SPI2_SCK</text>
<text x="157.7" y="122.8">PWM12_2</text>
<text x="157.7" y="120.2">PWM12_1</text>
</g>
<g font-size="1.8" fill="#0000c2">
<text x="195.3" y="64.4">(Based</text>
<text x="203" y="64.4">on</text>
<text x="206.4" y="64.4">page</text>
<text x="212.1" y="64.4">9</text>
<text x="214.5" y="64.4">of</text>
<text x="217.6" y="64.4">AN4488)</text>
<text x="198.1" y="67.1">10uF</text>
<text x="198.1" y="69.2">100nF</text>
<text x="198.1" y="71.2">Vbat</text>
<text x="203.4" y="71.2">on</text>
<text x="203.9" y="67.1">ceramic</text>
<text x="205.1" y="69.2">ceramic</text>
<text x="206.8" y="71.2">pin</text>
<text x="210.9" y="71.2">1</text>
<text x="212.6" y="67.1">cap</text>
<text x="213.3" y="71.2">is</text>
<text x="213.8" y="69.2">between</text>
<text x="216.1" y="71.2">connected</text>
<text x="217.1" y="67.1">for</text>
<text x="221" y="67.1">the</text>
<text x="222.6" y="69.2">pins</text>
<text x="225.1" y="67.1">package.</text>
<text x="226.9" y="71.2">to</text>
<text x="227.7" y="69.2">18-19,</text>
<text x="230" y="71.2">VDD with</text>
<text x="235.9" y="69.2">31-32,</text>
<text x="239.8" y="71.2">a</text>
<text x="242.1" y="71.2">100nF</text>
<text x="244" y="69.2">47-48</text>
<text x="249.1" y="71.2">decoupling</text>
<text x="251.6" y="69.2">and</text>
<text x="256.2" y="69.2">63-64.</text>
<text x="260.6" y="71.2">cap.</text>
<text x="198.1" y="73.3">VDDA is</text>
<text x="198.1" y="75.3">VDDA is</text>
<text x="198.1" y="77.4">GNDA is</text>
<text x="206.8" y="73.3">connected</text>
<text x="206.8" y="75.3">decoupled</text>
<text x="207" y="77.4">directly</text>
<text x="215.2" y="77.4">connected</text>
<text x="217.6" y="75.3">with</text>
<text x="217.6" y="73.3">to</text>
<text x="220.7" y="73.3">VDD through</text>
<text x="222.6" y="75.3">a</text>
<text x="224.9" y="75.3">1uF</text>
<text x="226.1" y="77.4">to</text>
<text x="229.1" y="77.4">the</text>
<text x="229.5" y="75.3">and</text>
<text x="233.3" y="77.4">GND ground</text>
<text x="233.9" y="73.3">a</text>
<text x="234.1" y="75.3">a</text>
<text x="236.2" y="73.3">ferrite</text>
<text x="236.5" y="75.3">100nF</text>
<text x="243.2" y="73.3">bead.</text>
<text x="243.5" y="75.3">cap</text>
<text x="246" y="77.4">plane.</text>
<text x="248.1" y="75.3">between</text>
<text x="256.8" y="75.3">pins</text>
<text x="262" y="75.3">12-13.</text>
<text x="20.8" y="88.2">Place</text>
<text x="27.3" y="88.2">as</text>
<text x="30.6" y="88.2">close</text>
<text x="36.8" y="88.2">as</text>
<text x="40.1" y="88.2">possible</text>
<text x="49.2" y="88.2">to</text>
<text x="52.2" y="88.2">the</text>
<text x="56.4" y="88.2">MCU</text>
<text x="22.6" y="133.7">Place</text>
<text x="29" y="133.7">as</text>
<text x="32.4" y="133.7">close</text>
<text x="38.6" y="133.7">as</text>
<text x="41.9" y="133.7">possible</text>
<text x="51" y="133.7">to</text>
<text x="54" y="133.7">the</text>
<text x="58.1" y="133.7">MCU</text>
</g>
<g font-size="1.4" fill="#006464">
<text x="27.1" y="64.2">HY8M49SSMDOB2R20</text>
<text x="30.4" y="112.5">M332768DWNAC</text>
</g>
</svg>
